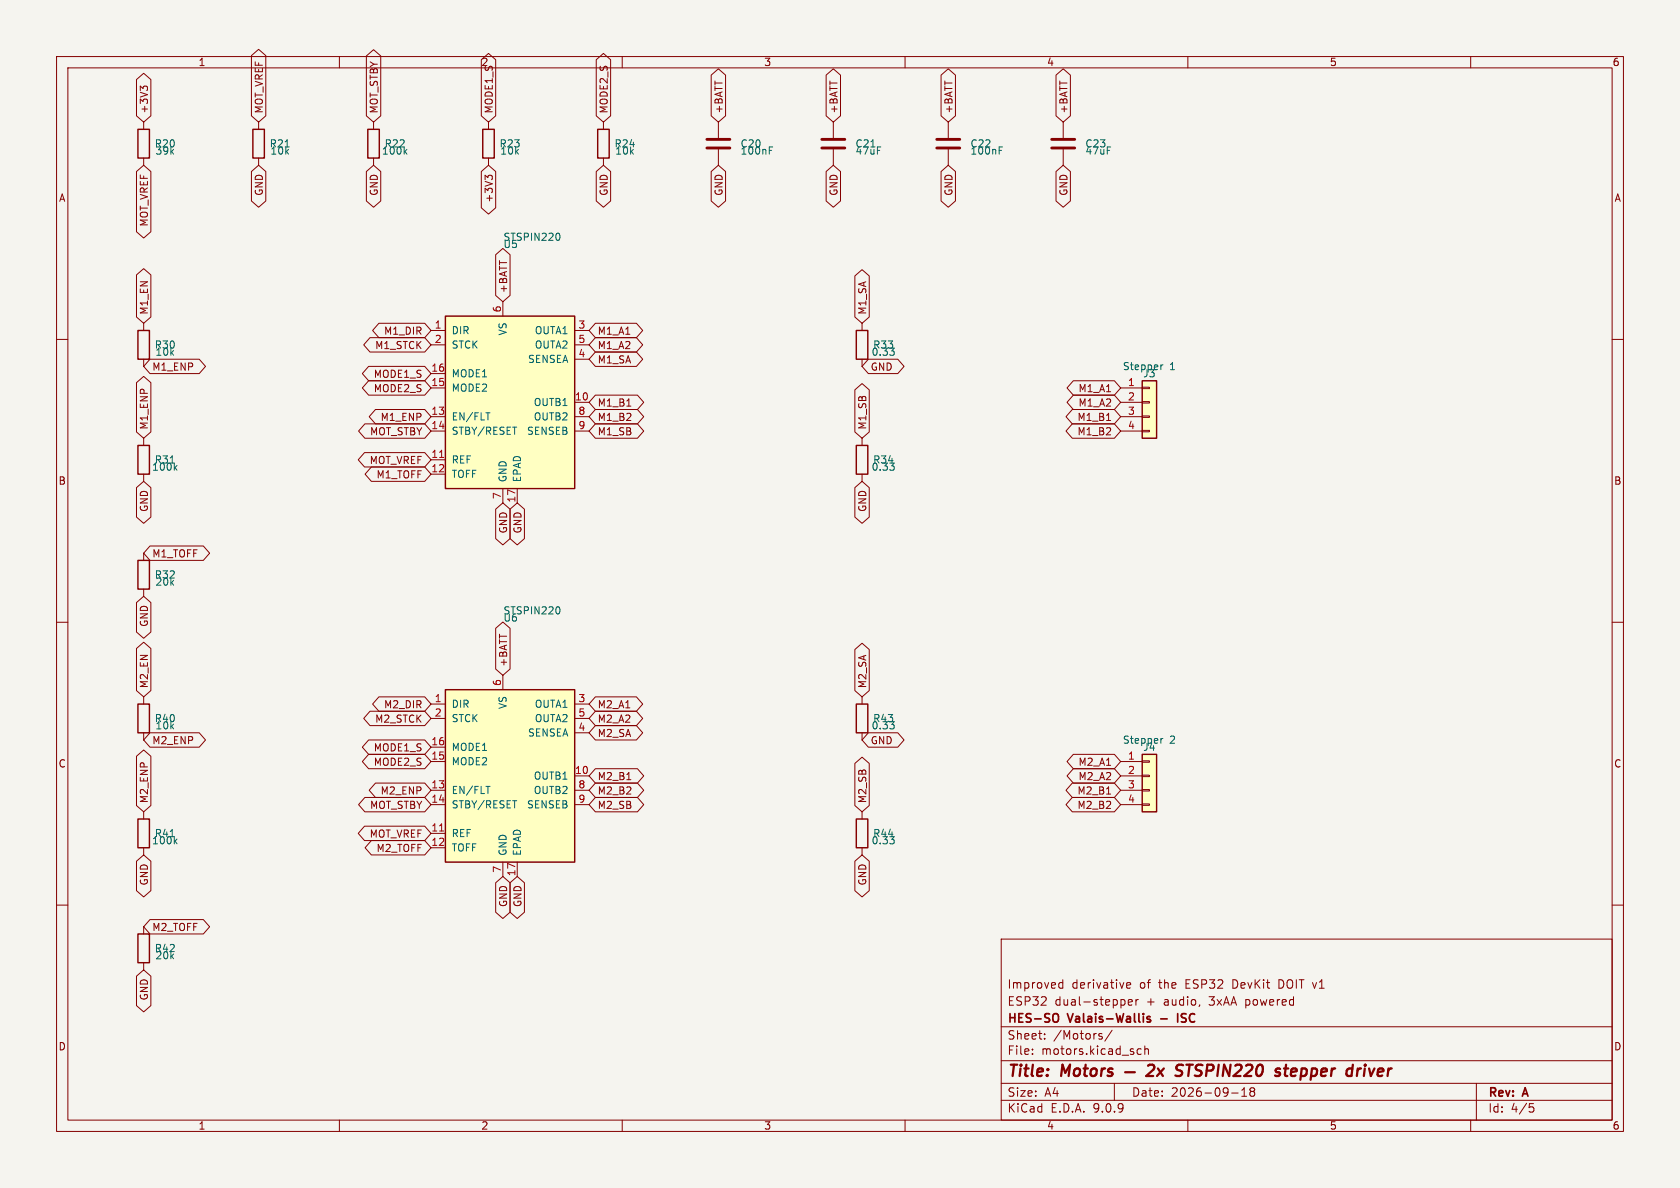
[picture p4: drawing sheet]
<svg xmlns="http://www.w3.org/2000/svg" width="297mm" height="210mm" viewBox="0 0 297 210" stroke-linecap="round" stroke-linejoin="round" font-family="sans-serif">
<path d="M0 0h297v210h-297z" fill="#f5f4ef" stroke="#f5f4ef" stroke-width=".18"/>
<g fill="none" stroke="#840000" stroke-width=".18">
<path d="M10 10h277v190h-277zM12 12h273v186h-273zM60 10v2M110 10v2M160 10v2M210 10v2M260 10v2M10 60h2M285 60h2M10 110h2M285 110h2M25.4 143.5v1.3"/>
<path d="M25.4 149.9v1.2M10 160h2M177 166h108v32h-108zM187.3 174.6h.6M187.3 173.8h.6M187.9 173.2v1.5M198.7 176.8l.2 .2v.4l-.2 .2M199.2 174.2l.7-.1-.1-.3-.4-.1-.2 .2v.7h.6M199.5 177.2l.7-.1-.1-.3-.4-.1-.2 .2v.7h.6M200.8 176.7v1M201.2 176.7l-.2 .1-.2 .2M285 160h2"/>
<path d="M60 198v2M110 198v2M160 198v2M177 194.5h108M177 191.5h108M177 187.5h108M177 181.5h108M182.5 186.3v.1M182.5 185.5v.1M184.7 183.6v.1M184.7 182.8v.1M194.5 183.2l.3 .1 .1 .2-.2 .2h-.3"/>
<path d="M194.5 182.7l.3 .1M196.6 182.1l-1.3 2M197 191.5v3M201.7 185.5l-.4-.1-.3 .3v.4l.2 .2h.5M202.4 185.5l.2-.1 .4 .1v.9M202.4 184.9v1.5M210 198v2M217.7 193.2h1.2M219.5 193.8h.9M219.5 192.7l.5-.4v1.5M221.2 192.9l-.2 .3v.5l.2 .1 .5-.1 .1-.2-.1-.4-.2-.2M221.2 192.9l-.2-.2 .2-.4 .5 .1 .1 .2-.3 .3"/>
<path d="M221.2 192.9h.3M260 198v2M261 191.5v6.5M270.4 195.1h.7M270.5 195.7h.4l.3 .3-.2 .5-.5 .1"/>
</g>
<g fill="none" stroke="#840000" stroke-width=".4">
<path d="M198.9 189.5h1.7M203 188.4l.3-.2h.4a.45 .45 0 0 1 .4 .6l-.2 .3-1.3 1.1h1.3M204.7 188.9l.9 1.3M205.8 188.9l-1.3 1.3M209.2 188.3a.85 .85 0 0 0-1.1 .1 .45 .45 0 0 0 .2 .8l.4 .1a.49 .49 0 0 1 .3 .5 .49 .49 0 0 1-.5 .4l-.7-.1M226.1 189.5l.2 .3-.1 .3M226.1 188.9l.2 .1M227 188.9h.8M227.4 188.2l-.3 1.7 .1 .2 .4 .1M240.6 188.9l-.4 .1-.2 .3M241.3 188.9l-.2 1.3M241.4 188.2l-.1 .2"/>
<path d="M241.4 188.2l-.1 .1v.1M241.4 188.2v.1l-.1 .1"/>
</g>
<path d="M186.5 179.2a.5 .5 0 0 1 .6 .5v.5a.5 .5 0 0 1-.6 .5M203.3 179.8l-.3-.1-.2 .2v.2l.5 .2v.3h-.5M208.2 179.2v1.5M208.9 179.3v.5M208.8 180.6l.3 .1" fill="none" stroke="#840000" stroke-width=".3"/>
<path d="M24.4 144.8h2v5.1h-2z" fill="none" stroke="#840000" stroke-width=".25"/>
<path d="M30.9 148.7l.4 .5M31.3 148.3l-.5 .5" fill="none" stroke="#006464" stroke-width=".18"/>
<path d="M78.7 55.9h22.9v30.5h-22.9z" fill="#ffffc2"/>
<path d="M44.7 22.9h2v5h-2zM105.7 22.9h2v5h-2zM78.7 55.9h22.9v30.5h-22.9zM151.4 58.4h2v5.1h-2z" fill="none" stroke="#840000" stroke-width=".25"/>
<g fill="none" stroke="#840000" stroke-width=".18">
<path d="M45.7 21.6v1.3M45.7 27.9v1.3M106.7 21.6v1.3M106.7 27.9v1.3M127 21.6v2.8M127 26.4v2.8M147.3 21.6v2.8M147.3 26.4v2.8M167.6 21.6v2.8M167.6 26.4v2.8M188 21.6v2.8M188 26.4v2.8"/>
<path d="M76.2 58.4h2.5M88.9 53.3v2.6M101.6 58.4h2.5M152.4 57.2v1.2M76.2 61h2.5M76.2 66h2.5M76.2 68.6h2.5M76.2 73.7h2.5M76.2 76.2h2.5M101.6 61h2.5M101.6 73.7h2.5M101.6 76.2h2.5"/>
<path d="M101.6 63.5h2.5M101.6 71.1h2.5M152.4 63.5v1.3M76.2 81.3h2.5M76.2 83.8h2.5M88.9 86.4v2.5M91.4 86.4v2.5"/>
</g>
<path d="M136 26.6h.4M136 26h.6M176.6 26.6h.5M176.6 26h.6M98.7 41.2a.79 .79 0 0 1 0 1.3M85.9 73h.7M157.3 61.5h.8l-.4 .5M158 62.1l.1 .5-.1 .1" fill="none" stroke="#006464" stroke-width=".18"/>
<path d="M77.7 80.9h.7" fill="none" stroke="#a90000" stroke-width=".18"/>
<path d="M125 24.6h4M125 26.2h4M145.3 24.6h4.1M145.3 26.2h4.1M165.6 24.6h4.1M165.6 26.2h4.1M185.9 24.6h4.1M185.9 26.2h4.1" fill="none" stroke="#840000" stroke-width=".51"/>
<path d="M78.7 121.9h22.9v30.5h-22.9z" fill="#ffffc2"/>
<path d="M151.4 78.7h2v5.1h-2zM24.4 99.1h2v5h-2zM24.4 124.5h2v5h-2zM78.7 121.9h22.9v30.5h-22.9zM24.4 165.1h2v5.1h-2z" fill="none" stroke="#840000" stroke-width=".25"/>
<g fill="none" stroke="#840000" stroke-width=".18">
<path d="M152.4 77.5v1.2M25.4 97.8v1.3M152.4 83.8v1.3M25.4 104.1v1.3M88.9 119.4v2.5M25.4 123.2v1.3M25.4 129.5v1.3M76.2 124.5h2.5M76.2 127h2.5M76.2 132.1h2.5M76.2 134.6h2.5M76.2 139.7h2.5"/>
<path d="M101.6 124.5h2.5M101.6 127h2.5M101.6 139.7h2.5M101.6 129.5h2.5M101.6 137.2h2.5M76.2 142.2h2.5M76.2 147.3h2.5M76.2 149.9h2.5M88.9 152.4v2.5M91.4 152.4v2.5M101.6 142.2h2.5M25.4 163.8v1.3"/>
<path d="M25.4 170.2v1.3"/>
</g>
<path d="M157.3 81.9h.8l-.4 .4M158 82.5l.1 .4-.1 .2M98.7 107.3a.79 .79 0 0 1 0 1.2M85.9 139h.7" fill="none" stroke="#006464" stroke-width=".18"/>
<path d="M77.7 146.9h.7" fill="none" stroke="#a90000" stroke-width=".18"/>
<path d="M201.9 67.3h2.6v10.2h-2.6z" fill="#ffffc2"/>
<path d="M201.9 67.3h2.6v10.2h-2.6zM151.4 144.8h2v5.1h-2z" fill="none" stroke="#840000" stroke-width=".25"/>
<path d="M198.1 68.6h3.8M198.1 71.1h3.8M198.1 73.7h3.8M198.1 76.2h3.8M201.9 68.5h1.3v.2h-1.3zM201.9 71h1.3v.2h-1.3zM201.9 73.5h1.3v.3h-1.3zM201.9 76.1h1.3v.2h-1.3zM152.4 143.5v1.3M152.4 149.9v1.2" fill="none" stroke="#840000" stroke-width=".18"/>
<path d="M205.2 64.5v.8M205.6 64.5l-.4 .2M157.3 147.9h.8l-.4 .5M158 148.5l.1 .4-.1 .2" fill="none" stroke="#006464" stroke-width=".18"/>
<path d="M201.9 133.4h2.6v10.1h-2.6z" fill="#ffffc2"/>
<path d="M24.4 22.9h2v5h-2zM65 22.9h2.1v5h-2.1zM85.3 22.9h2.1v5h-2.1zM24.4 58.4h2v5.1h-2zM24.4 78.7h2v5.1h-2zM151.4 124.5h2v5h-2zM201.9 133.4h2.6v10.1h-2.6z" fill="none" stroke="#840000" stroke-width=".25"/>
<g fill="none" stroke="#840000" stroke-width=".18">
<path d="M24.1 14.1l1.3-1.1 1.3 1.1v6.4l-1.3 1.1-1.3-1.1zM25.3 15.6l-.5-.4v.8M25.3 15.5l.2-.3h.3l.3 .3M44.4 9.8l1.3-1.1 1.3 1.1v10.7l-1.3 1.1-1.3-1.1zM64.8 9.9l1.2-1.1 1.3 1.1v10.6l-1.3 1.1-1.2-1.1zM85.1 10.6l1.3-1.2 1.2 1.2v9.9l-1.2 1.1-1.3-1.1zM105.4 10.6l1.3-1.2 1.3 1.2v9.9l-1.3 1.1-1.3-1.1zM125.7 13.3l1.3-1.1 1.3 1.1v7.2l-1.3 1.1-1.3-1.1zM146 13.3l1.3-1.1 1.3 1.1v7.2l-1.3 1.1-1.3-1.1zM166.4 13.3l1.2-1.1 1.3 1.1v7.2l-1.3 1.1-1.2-1.1zM186.7 13.3l1.3-1.1 1.2 1.1v7.2l-1.2 1.1-1.3-1.1zM24.1 30.3l1.3-1.1 1.3 1.1v10.7l-1.3 1.1-1.3-1.1z"/>
<path d="M25.4 21.6v1.3M25.4 27.9v1.3M44.4 30.3l1.3-1.1 1.3 1.1v5.2l-1.3 1.1-1.3-1.1zM64.8 30.3l1.2-1.1 1.3 1.1v5.2l-1.3 1.1-1.2-1.1zM66 21.6v1.3M66 27.9v1.3M85.1 30.3l1.3-1.1 1.2 1.1v6.4l-1.2 1.1-1.3-1.1zM86.2 31.4l-.4-.4v.8M86.2 31.2l.3-.2h.3l.2 .2M86.4 21.6v1.3M86.4 27.9v1.3M105.4 30.3l1.3-1.1 1.3 1.1v5.2l-1.3 1.1-1.3-1.1z"/>
<path d="M125.7 30.3l1.3-1.1 1.3 1.1v5.2l-1.3 1.1-1.3-1.1zM146 30.3l1.3-1.1 1.3 1.1v5.2l-1.3 1.1-1.3-1.1zM166.4 30.3l1.2-1.1 1.3 1.1v5.2l-1.3 1.1-1.2-1.1zM186.7 30.3l1.3-1.1 1.2 1.1v5.2l-1.2 1.1-1.3-1.1zM24.1 48.6l1.3-1.1 1.3 1.1v7.4l-1.3 1.2-1.3-1.2zM25.4 57.2v1.2M65.4 59.7h9.7l1.1 1.3-1.1 1.2h-9.7l-1.1-1.2zM67 57.1h8.1l1.1 1.3-1.1 1.3h-8.1l-1.1-1.3zM87.6 45l1.3-1.1 1.3 1.1v7.2l-1.3 1.1-1.3-1.1zM105.3 57.1h7.2l1.1 1.3-1.1 1.3h-7.2l-1.2-1.3zM105.3 59.7h7.2l1.1 1.3-1.1 1.2h-7.2l-1.2-1.2zM151.1 48.8l1.3-1.1 1.3 1.1v7.2l-1.3 1.2-1.3-1.2z"/>
<path d="M24.1 67.6l1.3-1.1 1.3 1.1v8.8l-1.3 1.1-1.3-1.1zM25.4 63.5v1.3M25.4 77.5v1.2M26.5 63.5h8.7l1.1 1.3-1.1 1.2h-8.7l-1.1-1.2zM64.5 74.9h10.6l1.1 1.3-1.1 1.3h-10.6l-1.1-1.3zM65.2 64.8h9.9l1.1 1.2-1.1 1.3h-9.9l-1.1-1.3zM65.2 67.3h9.9l1.1 1.3-1.1 1.3h-9.9l-1.1-1.3zM66.4 72.4h8.7l1.1 1.3-1.1 1.2h-8.7l-1.1-1.2zM105.3 69.8h7.4l1.1 1.3-1.1 1.3h-7.4l-1.2-1.3zM105.3 74.9h7.4l1.1 1.3-1.1 1.3h-7.4l-1.2-1.3zM105.3 62.2h7.2l1.1 1.3-1.1 1.3h-7.2l-1.2-1.3zM105.3 72.4h7.4l1.1 1.3-1.1 1.2h-7.4l-1.2-1.2z"/>
<path d="M110.8 71.8h.7M151.1 68.9l1.3-1.1 1.3 1.1v7.5l-1.3 1.1-1.3-1.1zM153.5 63.5h5.2l1.1 1.3-1.1 1.2h-5.2l-1.1-1.2zM189.6 72.4h7.4l1.1 1.3-1.1 1.2h-7.4l-1.1-1.2zM189.6 74.9h7.4l1.1 1.3-1.1 1.3h-7.4l-1.1-1.3zM189.7 69.8h7.3l1.1 1.3-1.1 1.3h-7.3l-1.1-1.3zM189.7 67.3h7.3l1.1 1.3-1.1 1.3h-7.3l-1.1-1.3zM195.6 74.3h.7M24.1 86.2l1.3-1.1 1.3 1.1v5.2l-1.3 1.1-1.3-1.1zM25.4 83.8v1.3M26.5 96.5h9.4l1.2 1.3-1.2 1.3h-9.4l-1.1-1.3zM64.4 80h10.7l1.1 1.3-1.1 1.3h-10.7l-1.1-1.3z"/>
<path d="M65.7 82.5h9.4l1.1 1.3-1.1 1.3h-9.4l-1.2-1.3zM87.6 90l1.3-1.1 1.3 1.1v5.2l-1.3 1.1-1.3-1.1zM90.2 90l1.2-1.1 1.3 1.1v5.2l-1.3 1.1-1.2-1.1zM151.1 86.2l1.3-1.1 1.3 1.1v5.2l-1.3 1.1-1.3-1.1zM24.1 114.6l1.3-1.1 1.3 1.1v7.5l-1.3 1.1-1.3-1.1zM24.1 106.5l1.3-1.1 1.3 1.1v5.2l-1.3 1.1-1.3-1.1zM87.6 111.1l1.3-1.1 1.3 1.1v7.2l-1.3 1.1-1.3-1.1zM151.1 114.8l1.3-1.1 1.3 1.1v7.3l-1.3 1.1-1.3-1.1zM24.1 133.7l1.3-1.1 1.3 1.1v8.7l-1.3 1.1-1.3-1.1zM26.5 129.5h8.7l1.1 1.3-1.1 1.3h-8.7l-1.1-1.3zM65.2 133.3h9.9l1.1 1.3-1.1 1.3h-9.9l-1.1-1.3zM65.2 130.8h9.9l1.1 1.3-1.1 1.3h-9.9l-1.1-1.3z"/>
<path d="M65.4 125.7h9.7l1.1 1.3-1.1 1.3h-9.7l-1.1-1.3zM66.4 138.4h8.7l1.1 1.3-1.1 1.3h-8.7l-1.1-1.3zM67 123.2h8.1l1.1 1.3-1.1 1.2h-8.1l-1.1-1.2zM105.3 123.2h7.2l1.1 1.3-1.1 1.2h-7.2l-1.2-1.2zM105.3 135.9h7.4l1.1 1.3-1.1 1.2h-7.4l-1.2-1.2zM105.3 138.4h7.4l1.1 1.3-1.1 1.3h-7.4l-1.2-1.3zM105.3 125.7h7.2l1.1 1.3-1.1 1.3h-7.2l-1.2-1.3zM105.3 128.3h7.2l1.1 1.2-1.1 1.3h-7.2l-1.2-1.3zM110.8 137.8h.7M151.1 135l1.3-1.2 1.3 1.2v7.4l-1.3 1.1-1.3-1.1zM152.4 123.2v1.3M152.4 129.5v1.3"/>
<path d="M153.5 129.5h5.2l1.1 1.3-1.1 1.3h-5.2l-1.1-1.3zM189.6 138.4h7.4l1.1 1.3-1.1 1.3h-7.4l-1.1-1.3zM189.7 135.9h7.3l1.1 1.3-1.1 1.2h-7.3l-1.1-1.2zM189.7 133.3h7.3l1.1 1.3-1.1 1.3h-7.3l-1.1-1.3zM198.1 134.6h3.8M198.1 137.2h3.8M198.1 139.7h3.8M201.9 134.5h1.3v.2h-1.3zM201.9 137h1.3v.3h-1.3zM201.9 139.6h1.3v.2h-1.3zM24.1 152.2l1.3-1.1 1.3 1.1v5.2l-1.3 1.2-1.3-1.2zM64.4 146h10.7l1.1 1.3-1.1 1.3h-10.7l-1.1-1.3z"/>
<path d="M64.5 141h10.6l1.1 1.2-1.1 1.3h-10.6l-1.1-1.3zM65.7 148.6h9.4l1.1 1.3-1.1 1.2h-9.4l-1.2-1.2zM87.6 156.1l1.3-1.2 1.3 1.2v5.2l-1.3 1.1-1.3-1.1zM90.2 156.1l1.2-1.2 1.3 1.2v5.2l-1.3 1.1-1.2-1.1zM105.3 141h7.4l1.1 1.2-1.1 1.3h-7.4l-1.2-1.3zM151.1 152.2l1.3-1.1 1.3 1.1v5.2l-1.3 1.2-1.3-1.2zM189.6 141h7.4l1.1 1.2-1.1 1.3h-7.4l-1.1-1.3zM195.6 140.4h.7M198.1 142.2h3.8M201.9 142.1h1.3v.3h-1.3zM24.1 172.6l1.3-1.1 1.3 1.1v5.2l-1.3 1.1-1.3-1.1zM26.5 162.6h9.4l1.2 1.2-1.2 1.3h-9.4l-1.1-1.3z"/>
</g>
<path d="M71.6 26.8l.3 .4M71.9 26.4l-.4 .5M30.9 82.6l.4 .5M31.3 82.3l-.5 .5M157.3 127.6h.8l-.4 .5M158 128.2l.1 .4-.1 .2M205.2 130.5v.9M205.6 130.5l-.4 .3" fill="none" stroke="#006464" stroke-width=".18"/>
<g font-size="2.8" fill="#840000">
<text x="178" y="190.9">Title:</text>
<text x="187.7" y="190.9">Motors</text>
<text x="210.3" y="190.9">STSPIN220</text>
<text x="228.8" y="190.9">stepper</text>
<text x="242.1" y="190.9">driver</text>
</g>
<g font-size="2.1" fill="#840000">
<text x="178" y="178">ESP32</text>
<text x="178" y="175">Improved</text>
<text x="186.4" y="178">dual-stepper</text>
<text x="189.4" y="175">derivative</text>
<text x="201.5" y="175">of</text>
<text x="202.7" y="178">+</text>
<text x="205" y="175">the</text>
<text x="205.9" y="178">audio,</text>
<text x="209.8" y="175">ESP32</text>
<text x="214.1" y="178">3xAA</text>
<text x="218.3" y="175">DevKit</text>
<text x="220.6" y="178">powered</text>
<text x="226.6" y="175">DOIT v1</text>
<text x="178" y="184">Sheet:</text>
<text x="178" y="181.2">HES-SO</text>
<text x="186.2" y="184">/Motors/</text>
<text x="189" y="181.2">Valais-Wallis</text>
<text x="205.8" y="181.2">-</text>
<text x="209.4" y="181.2">ISC</text>
<text x="178" y="186.7">File:</text>
<text x="184.1" y="186.7">motors.kicad_sch</text>
<text x="178" y="196.9">KiCad</text>
<text x="178" y="194.1">Size:</text>
<text x="184.7" y="194.1">A4</text>
<text x="185.7" y="196.9">E.D.A.</text>
<text x="193.3" y="196.9">9.0.9</text>
<text x="200" y="194.1">Date:</text>
<text x="207" y="194.1">2026-09-18</text>
<text x="263" y="194.3">Rev:</text>
<text x="263" y="196.9">Id:</text>
<text x="267.1" y="196.9">4/5</text>
<text x="269.4" y="194.3">A</text>
</g>
<g font-size="1.8" fill="#840000">
<text x="35" y="11.9">1</text>
<text x="85" y="11.9">2</text>
<text x="135" y="11.9">3</text>
<text x="185" y="11.9">4</text>
<text x="235" y="11.9">5</text>
<text x="285" y="11.9">6</text>
<text x="26.4" y="20.2" transform="rotate(-90 26.4 20.2)">+3V3</text>
<text x="46.7" y="20.2" transform="rotate(-90 46.7 20.2)">MOT_VREF</text>
<text x="67" y="20.2" transform="rotate(-90 67 20.2)">MOT_STBY</text>
<text x="87.3" y="20.2" transform="rotate(-90 87.3 20.2)">MODE1_S</text>
<text x="107.6" y="20.2" transform="rotate(-90 107.6 20.2)">MODE2_S</text>
<text x="128" y="20.2" transform="rotate(-90 128 20.2)">+BATT</text>
<text x="148.3" y="20.2" transform="rotate(-90 148.3 20.2)">+BATT</text>
<text x="168.6" y="20.2" transform="rotate(-90 168.6 20.2)">+BATT</text>
<text x="188.9" y="20.2" transform="rotate(-90 188.9 20.2)">+BATT</text>
<text x="10.3" y="35.9">A</text>
<text x="46.7" y="34.7" transform="rotate(-90 46.7 34.7)">GND</text>
<text x="67" y="34.7" transform="rotate(-90 67 34.7)">GND</text>
<text x="87.3" y="35.9" transform="rotate(-90 87.3 35.9)">+3V3</text>
<text x="107.6" y="34.7" transform="rotate(-90 107.6 34.7)">GND</text>
<text x="128" y="34.7" transform="rotate(-90 128 34.7)">GND</text>
<text x="148.3" y="34.7" transform="rotate(-90 148.3 34.7)">GND</text>
<text x="168.6" y="34.7" transform="rotate(-90 168.6 34.7)">GND</text>
<text x="188.9" y="34.7" transform="rotate(-90 188.9 34.7)">GND</text>
<text x="285.3" y="35.9">A</text>
<text x="26.4" y="40.2" transform="rotate(-90 26.4 40.2)">MOT_VREF</text>
<text x="89.9" y="51.9" transform="rotate(-90 89.9 51.9)">+BATT</text>
<text x="26.4" y="55.7" transform="rotate(-90 26.4 55.7)">M1_EN</text>
<text x="67.8" y="59.4">M1_DIR</text>
<text x="105.6" y="59.4">M1_A1</text>
<text x="153.4" y="55.7" transform="rotate(-90 153.4 55.7)">M1_SA</text>
<text x="26.8" y="65.7">M1_ENP</text>
<text x="66.2" y="61.9">M1_STCK</text>
<text x="105.6" y="64.5">M1_SA</text>
<text x="105.6" y="61.9">M1_A2</text>
<text x="153.8" y="65.7">GND</text>
<text x="66" y="67">MODE1_S</text>
<text x="66" y="69.5">MODE2_S</text>
<text x="190.6" y="69.5">M1_A1</text>
<text x="26.4" y="76" transform="rotate(-90 26.4 76)">M1_ENP</text>
<text x="65.3" y="77.2">MOT_STBY</text>
<text x="67.2" y="74.6">M1_ENP</text>
<text x="105.6" y="72.1">M1_B1</text>
<text x="105.6" y="77.2">M1_SB</text>
<text x="105.6" y="74.6">M1_B2</text>
<text x="153.4" y="76" transform="rotate(-90 153.4 76)">M1_SB</text>
<text x="190.4" y="74.6">M1_B1</text>
<text x="190.4" y="77.2">M1_B2</text>
<text x="190.6" y="72.1">M1_A2</text>
<text x="65.3" y="82.2">MOT_VREF</text>
<text x="10.3" y="85.9">B</text>
<text x="66.5" y="84.8">M1_TOFF</text>
<text x="285.3" y="85.9">B</text>
<text x="26.4" y="90.6" transform="rotate(-90 26.4 90.6)">GND</text>
<text x="89.9" y="94.4" transform="rotate(-90 89.9 94.4)">GND</text>
<text x="92.4" y="94.4" transform="rotate(-90 92.4 94.4)">GND</text>
<text x="153.4" y="90.6" transform="rotate(-90 153.4 90.6)">GND</text>
<text x="26.8" y="98.7">M1_TOFF</text>
<text x="26.4" y="110.9" transform="rotate(-90 26.4 110.9)">GND</text>
<text x="89.9" y="118" transform="rotate(-90 89.9 118)">+BATT</text>
<text x="26.4" y="121.8" transform="rotate(-90 26.4 121.8)">M2_EN</text>
<text x="67.8" y="125.4">M2_DIR</text>
<text x="105.6" y="125.4">M2_A1</text>
<text x="153.4" y="121.8" transform="rotate(-90 153.4 121.8)">M2_SA</text>
<text x="26.8" y="131.8">M2_ENP</text>
<text x="66.2" y="128">M2_STCK</text>
<text x="105.6" y="128">M2_A2</text>
<text x="105.6" y="130.5">M2_SA</text>
<text x="153.8" y="131.8">GND</text>
<text x="10.3" y="135.9">C</text>
<text x="66" y="135.6">MODE2_S</text>
<text x="66" y="133">MODE1_S</text>
<text x="190.6" y="135.6">M2_A1</text>
<text x="285.3" y="135.9">C</text>
<text x="26.4" y="142.1" transform="rotate(-90 26.4 142.1)">M2_ENP</text>
<text x="65.3" y="143.2">MOT_STBY</text>
<text x="67.2" y="140.7">M2_ENP</text>
<text x="105.6" y="138.1">M2_B1</text>
<text x="105.6" y="143.2">M2_SB</text>
<text x="105.6" y="140.7">M2_B2</text>
<text x="153.4" y="142.1" transform="rotate(-90 153.4 142.1)">M2_SB</text>
<text x="190.4" y="143.2">M2_B2</text>
<text x="190.4" y="140.7">M2_B1</text>
<text x="190.6" y="138.1">M2_A2</text>
<text x="65.3" y="148.3">MOT_VREF</text>
<text x="66.5" y="150.8">M2_TOFF</text>
<text x="26.4" y="156.6" transform="rotate(-90 26.4 156.6)">GND</text>
<text x="89.9" y="160.4" transform="rotate(-90 89.9 160.4)">GND</text>
<text x="92.4" y="160.4" transform="rotate(-90 92.4 160.4)">GND</text>
<text x="153.4" y="156.6" transform="rotate(-90 153.4 156.6)">GND</text>
<text x="26.8" y="164.8">M2_TOFF</text>
<text x="26.4" y="177" transform="rotate(-90 26.4 177)">GND</text>
<text x="10.3" y="185.9">D</text>
<text x="285.3" y="185.9">D</text>
<text x="35" y="199.9">1</text>
<text x="85" y="199.9">2</text>
<text x="135" y="199.9">3</text>
<text x="185" y="199.9">4</text>
<text x="235" y="199.9">5</text>
<text x="285" y="199.9">6</text>
</g>
<g font-size="1.8" fill="#006464">
<text x="27.3" y="26.3">R20</text>
<text x="27.4" y="27.5">39k</text>
<text x="47.6" y="26.3">R21</text>
<text x="47.7" y="27.5">10k</text>
<text x="67.4" y="27.5">100k</text>
<text x="67.9" y="26.3">R22</text>
<text x="88.2" y="26.3">R23</text>
<text x="88.3" y="27.5">10k</text>
<text x="108.5" y="26.3">R24</text>
<text x="108.7" y="27.5">10k</text>
<text x="130.8" y="27.5">100nF</text>
<text x="130.8" y="26.3">C20</text>
<text x="151.1" y="26.3">C21</text>
<text x="151.1" y="27.5">47uF</text>
<text x="171.5" y="27.5">100nF</text>
<text x="171.5" y="26.3">C22</text>
<text x="191.8" y="26.3">C23</text>
<text x="191.8" y="27.5">47uF</text>
<text x="88.9" y="44">U5</text>
<text x="88.9" y="42.8">STSPIN220</text>
<text x="79.8" y="59.3">DIR</text>
<text x="89.8" y="59.4" transform="rotate(-90 89.8 59.4)">VS</text>
<text x="94.5" y="59.3">OUTA1</text>
<text x="27.3" y="61.8">R30</text>
<text x="27.4" y="63.1">10k</text>
<text x="79.8" y="61.8">STCK</text>
<text x="93.2" y="64.4">SENSEA</text>
<text x="94.5" y="61.8">OUTA2</text>
<text x="154" y="63.1">0.33</text>
<text x="154.3" y="61.8">R33</text>
<text x="198.4" y="65.6">Stepper</text>
<text x="206.8" y="65.6">1</text>
<text x="79.8" y="66.9">MODE1</text>
<text x="79.8" y="69.4">MODE2</text>
<text x="94.3" y="72">OUTB1</text>
<text x="202" y="66.9">J3</text>
<text x="79.8" y="74.5">EN/FLT</text>
<text x="79.8" y="77.1">STBY/RESET</text>
<text x="93.1" y="77.1">SENSEB</text>
<text x="94.3" y="74.5">OUTB2</text>
<text x="26.8" y="83.4">100k</text>
<text x="27.3" y="82.1">R31</text>
<text x="79.8" y="82.1">REF</text>
<text x="154" y="83.4">0.33</text>
<text x="154.3" y="82.1">R34</text>
<text x="79.8" y="84.7">TOFF</text>
<text x="89.8" y="85.3" transform="rotate(-90 89.8 85.3)">GND</text>
<text x="92.3" y="85.3" transform="rotate(-90 92.3 85.3)">EPAD</text>
<text x="27.3" y="102.5">R32</text>
<text x="27.4" y="103.7">20k</text>
<text x="88.9" y="110.1">U6</text>
<text x="88.9" y="108.8">STSPIN220</text>
<text x="79.8" y="125.3">DIR</text>
<text x="89.8" y="125.4" transform="rotate(-90 89.8 125.4)">VS</text>
<text x="94.5" y="125.3">OUTA1</text>
<text x="27.3" y="127.9">R40</text>
<text x="27.4" y="129.1">10k</text>
<text x="79.8" y="127.9">STCK</text>
<text x="93.2" y="130.4">SENSEA</text>
<text x="94.5" y="127.9">OUTA2</text>
<text x="154" y="129.1">0.33</text>
<text x="154.3" y="127.9">R43</text>
<text x="198.4" y="131.7">Stepper</text>
<text x="206.8" y="131.7">2</text>
<text x="79.8" y="132.9">MODE1</text>
<text x="79.8" y="135.5">MODE2</text>
<text x="202" y="132.9">J4</text>
<text x="79.8" y="140.6">EN/FLT</text>
<text x="79.8" y="143.1">STBY/RESET</text>
<text x="93.1" y="143.1">SENSEB</text>
<text x="94.3" y="138">OUTB1</text>
<text x="94.3" y="140.6">OUTB2</text>
<text x="26.8" y="149.5">100k</text>
<text x="27.3" y="148.2">R41</text>
<text x="79.8" y="148.2">REF</text>
<text x="154" y="149.5">0.33</text>
<text x="154.3" y="148.2">R44</text>
<text x="79.8" y="150.7">TOFF</text>
<text x="89.8" y="151.4" transform="rotate(-90 89.8 151.4)">GND</text>
<text x="92.3" y="151.4" transform="rotate(-90 92.3 151.4)">EPAD</text>
<text x="27.3" y="168.5">R42</text>
<text x="27.4" y="169.8">20k</text>
</g>
<g font-size="1.8" fill="#a90000">
<text x="76.8" y="58.2">1</text>
<text x="88.6" y="55.3" transform="rotate(-90 88.6 55.3)">6</text>
<text x="102.2" y="58.2">3</text>
<text x="76.2" y="65.8">16</text>
<text x="76.8" y="60.7">2</text>
<text x="102.2" y="60.7">5</text>
<text x="102.2" y="63.2">4</text>
<text x="76.2" y="68.3">15</text>
<text x="101.6" y="70.9">10</text>
<text x="199.3" y="68.3">1</text>
<text x="199.3" y="70.9">2</text>
<text x="76.2" y="73.4">13</text>
<text x="76.2" y="75.9">14</text>
<text x="102.2" y="73.4">8</text>
<text x="102.2" y="75.9">9</text>
<text x="199.3" y="73.4">3</text>
<text x="199.3" y="75.9">4</text>
<text x="76.2" y="81">11</text>
<text x="76.2" y="83.6">12</text>
<text x="88.6" y="88.3" transform="rotate(-90 88.6 88.3)">7</text>
<text x="91.2" y="88.9" transform="rotate(-90 91.2 88.9)">17</text>
<text x="76.8" y="124.2">1</text>
<text x="88.6" y="121.4" transform="rotate(-90 88.6 121.4)">6</text>
<text x="102.2" y="124.2">3</text>
<text x="76.2" y="131.8">16</text>
<text x="76.8" y="126.7">2</text>
<text x="102.2" y="126.7">5</text>
<text x="102.2" y="129.3">4</text>
<text x="76.2" y="134.4">15</text>
<text x="101.6" y="136.9">10</text>
<text x="199.3" y="134.4">1</text>
<text x="199.3" y="136.9">2</text>
<text x="76.2" y="139.4">13</text>
<text x="76.2" y="142">14</text>
<text x="102.2" y="139.4">8</text>
<text x="102.2" y="142">9</text>
<text x="199.3" y="139.4">3</text>
<text x="199.3" y="142">4</text>
<text x="76.2" y="147.1">11</text>
<text x="76.2" y="149.6">12</text>
<text x="88.6" y="154.4" transform="rotate(-90 88.6 154.4)">7</text>
<text x="91.2" y="155" transform="rotate(-90 91.2 155)">17</text>
</g>
</svg>
